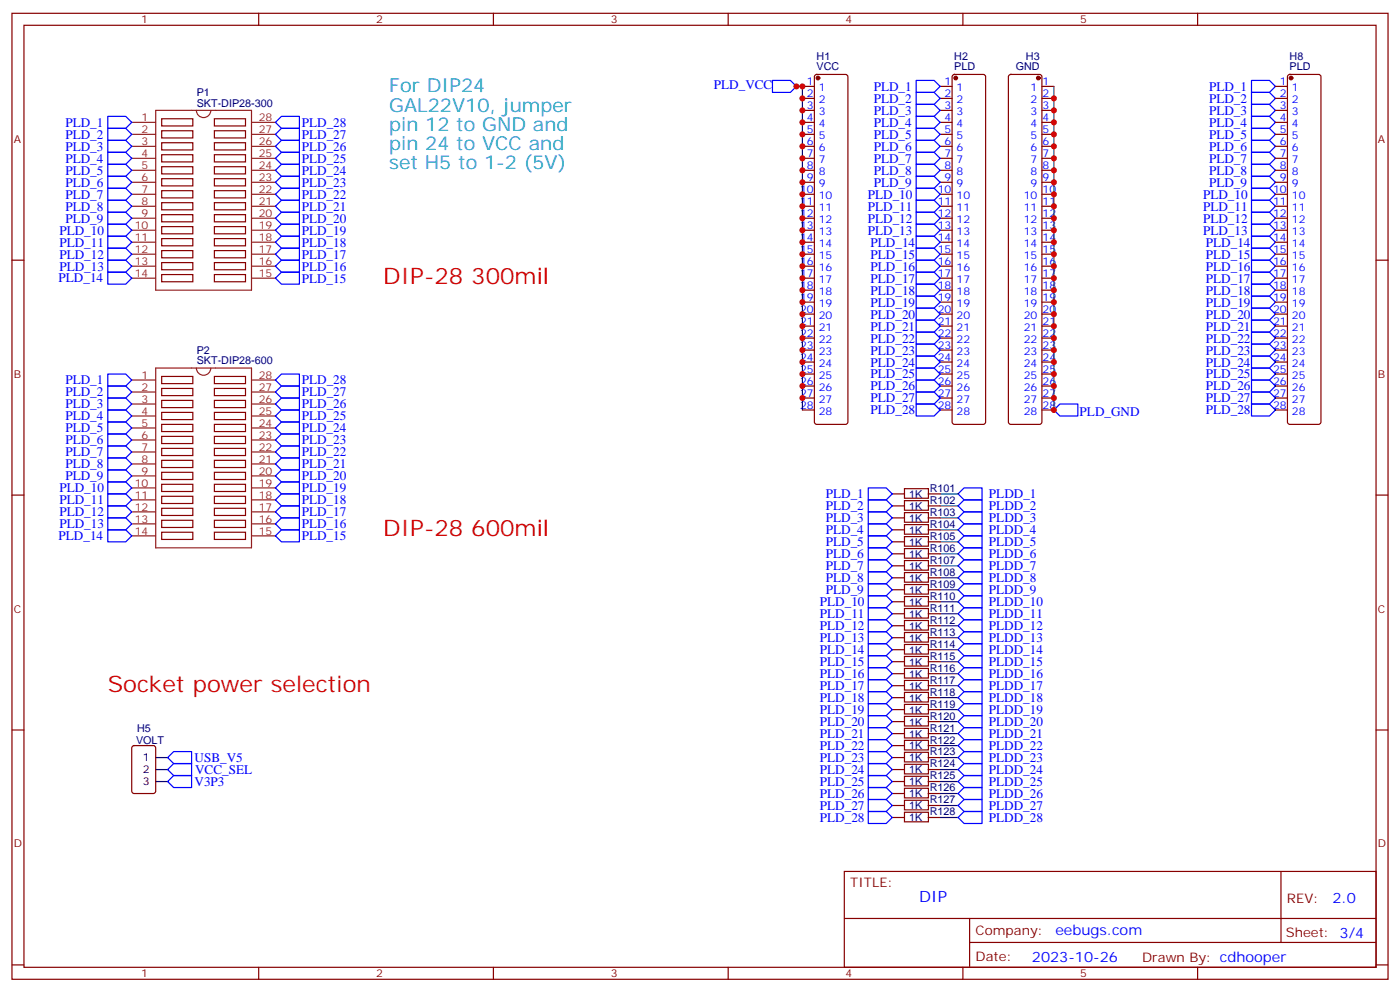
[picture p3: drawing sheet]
<svg xmlns="http://www.w3.org/2000/svg" width="412mm" height="292mm" viewBox="0 0 412 292" stroke-linecap="round" stroke-linejoin="round" font-family="sans-serif">
<g fill="none" stroke="#870000" stroke-width=".35">
<path d="M3.5 3.9h405.4v284.4h-405.4zM7.1 7.4h398.2v277.3h-398.2zM76.2 3.9v3.5M145.3 3.9v3.5M214.5 3.9v3.5M283.6 3.9v3.5M352.8 3.9v3.5M47.6 35h9.2v2.1h-9.2zM47.6 38.5h9.2v2.1h-9.2zM63.1 35h9.2v2.1h-9.2zM63.1 38.5h9.2v2.1h-9.2zM236.4 25.4h3.5"/>
<path d="M236.4 29h3.5M236.4 32.5h3.5M236.4 36h3.5M236.4 39.5h3.5M240.1 22.1l.5-.2h8.5l.5 .2 .2 .5v101.6l-.3 .5-.4 .2h-8.5l-.5-.2-.2-.5v-101.6zM276.9 25.4h3.6M276.9 29h3.6M276.9 32.5h3.6M276.9 36h3.6M276.9 39.5h3.6M280.7 22.1l.5-.2h8.4l.5 .2 .2 .5v101.6l-.2 .5-.5 .2h-8.4l-.5-.2-.2-.5v-101.6zM297.3 22.1l.4-.2h8.5l.5 .2 .2 .5v101.6l-.2 .5-.5 .2h-8.5l-.5-.2-.2-.5v-101.6z"/>
<path d="M306.9 25.4h3.5M306.9 29h3.5M306.9 32.5h3.5M306.9 36h3.5M306.9 39.5h3.5M375.7 25.4h3.5M375.7 29h3.5M375.7 32.5h3.5M375.7 36h3.5M375.7 39.5h3.5M379.5 22.1l.4-.2h8.5l.5 .2 .2 .5v101.6l-.2 .5-.5 .2h-8.5l-.5-.2-.2-.5v-101.6zM47.6 42h9.2v2.1h-9.2z"/>
<path d="M47.6 45.5h9.2v2.2h-9.2zM47.6 49.1h9.2v2.1h-9.2zM47.6 52.6h9.2v2.1h-9.2zM47.6 56.1h9.2v2.1h-9.2zM47.6 59.7h9.2v2.1h-9.2zM63.1 42h9.2v2.1h-9.2zM63.1 45.5h9.2v2.2h-9.2zM63.1 49.1h9.2v2.1h-9.2zM63.1 52.6h9.2v2.1h-9.2zM63.1 56.1h9.2v2.1h-9.2zM63.1 59.7h9.2v2.1h-9.2zM236.4 43.1h3.5"/>
<path d="M236.4 46.6h3.5M236.4 50.1h3.5M236.4 53.7h3.5M236.4 57.2h3.5M276.9 43.1h3.6M276.9 46.6h3.6M276.9 50.1h3.6M276.9 53.7h3.6M276.9 57.2h3.6M306.9 43.1h3.5M306.9 46.6h3.5M306.9 50.1h3.5"/>
<path d="M306.9 53.7h3.5M306.9 57.2h3.5M375.7 43.1h3.5M375.7 46.6h3.5M375.7 50.1h3.5M375.7 53.7h3.5M375.7 57.2h3.5M3.5 76.6h3.6M47.6 63.2h9.2v2.1h-9.2zM47.6 66.7h9.2v2.1h-9.2zM47.6 70.2h9.2v2.2h-9.2zM47.6 73.8h9.2v2.1h-9.2z"/>
<path d="M47.6 77.3h9.2v2.1h-9.2zM63.1 63.2h9.2v2.1h-9.2zM63.1 66.7h9.2v2.1h-9.2zM63.1 70.2h9.2v2.2h-9.2zM63.1 73.8h9.2v2.1h-9.2zM63.1 77.3h9.2v2.1h-9.2zM236.4 60.7h3.5M236.4 64.2h3.5M236.4 67.8h3.5M236.4 71.3h3.5M236.4 74.8h3.5M236.4 78.4h3.5"/>
<path d="M276.9 60.7h3.6M276.9 64.2h3.6M276.9 67.8h3.6M276.9 71.3h3.6M276.9 74.8h3.6M276.9 78.4h3.6M306.9 60.7h3.5M306.9 64.2h3.5M306.9 67.8h3.5M306.9 71.3h3.5M306.9 74.8h3.5M306.9 78.4h3.5"/>
<path d="M375.7 60.7h3.5M375.7 64.2h3.5M375.7 67.8h3.5M375.7 71.3h3.5M375.7 74.8h3.5M375.7 78.4h3.5M405.3 76.6h3.6M47.6 80.8h9.2v2.1h-9.2zM63.1 80.8h9.2v2.1h-9.2zM236.4 81.9h3.5M236.4 85.4h3.5M236.4 88.9h3.5"/>
<path d="M236.4 92.5h3.5M236.4 96h3.5M236.4 99.5h3.5M276.9 81.9h3.6M276.9 85.4h3.6M276.9 88.9h3.6M276.9 92.5h3.6M276.9 96h3.6M276.9 99.5h3.6M306.9 81.9h3.5M306.9 85.4h3.5M306.9 88.9h3.5"/>
<path d="M306.9 92.5h3.5M306.9 96h3.5M306.9 99.5h3.5M375.7 81.9h3.5M375.7 85.4h3.5M375.7 88.9h3.5M375.7 92.5h3.5M375.7 96h3.5M375.7 99.5h3.5M47.6 110.8h9.2v2.1h-9.2zM47.6 114.3h9.2v2.2h-9.2zM47.6 117.9h9.2v2.1h-9.2z"/>
<path d="M63.1 110.8h9.2v2.1h-9.2zM63.1 114.3h9.2v2.2h-9.2zM63.1 117.9h9.2v2.1h-9.2zM236.4 103h3.5M236.4 106.6h3.5M236.4 110.1h3.5M236.4 113.6h3.5M236.4 117.2h3.5M276.9 103h3.6M276.9 106.6h3.6M276.9 110.1h3.6M276.9 113.6h3.6"/>
<path d="M276.9 117.2h3.6M306.9 103h3.5M306.9 106.6h3.5M306.9 110.1h3.5M306.9 113.6h3.5M306.9 117.2h3.5M375.7 103h3.5M375.7 106.6h3.5M375.7 110.1h3.5M375.7 113.6h3.5M375.7 117.2h3.5M47.6 121.4h9.2v2.1h-9.2z"/>
<path d="M47.6 124.9h9.2v2.1h-9.2zM47.6 128.4h9.2v2.2h-9.2zM47.6 132h9.2v2.1h-9.2zM47.6 135.5h9.2v2.1h-9.2zM47.6 139h9.2v2.1h-9.2zM63.1 121.4h9.2v2.1h-9.2zM63.1 124.9h9.2v2.1h-9.2zM63.1 128.4h9.2v2.2h-9.2zM63.1 132h9.2v2.1h-9.2zM63.1 135.5h9.2v2.1h-9.2zM63.1 139h9.2v2.1h-9.2zM236.4 120.7h3.5"/>
<path d="M276.9 120.7h3.6M306.9 120.7h3.5M375.7 120.7h3.5M3.5 145.7h3.6M47.6 142.6h9.2v2.1h-9.2zM47.6 146.1h9.2v2.1h-9.2zM47.6 149.6h9.2v2.1h-9.2zM47.6 153.1h9.2v2.2h-9.2zM47.6 156.7h9.2v2.1h-9.2zM63.1 142.6h9.2v2.1h-9.2zM63.1 146.1h9.2v2.1h-9.2zM63.1 149.6h9.2v2.1h-9.2z"/>
<path d="M63.1 153.1h9.2v2.2h-9.2zM63.1 156.7h9.2v2.1h-9.2zM262.8 159.5h3.5M262.8 156h3.5M262.8 152.4h3.5M262.8 148.9h3.5M262.8 145.4h3.5M266.4 157.9h7.1v2.9h-7.1zM266.4 154.4h7.1v2.8h-7.1zM266.4 150.9h7.1v2.8h-7.1zM266.4 147.4h7.1v2.8h-7.1zM266.4 143.8h7.1v2.9h-7.1z"/>
<path d="M273.4 159.5h3.5M273.4 156h3.5M273.4 152.4h3.5M273.4 148.9h3.5M273.4 145.4h3.5M405.3 145.7h3.6M262.8 177.1h3.5M262.8 173.6h3.5M262.8 170.1h3.5M262.8 166.5h3.5M262.8 163h3.5M266.4 179.1h7.1v2.8h-7.1z"/>
<path d="M266.4 175.6h7.1v2.8h-7.1zM266.4 172.1h7.1v2.8h-7.1zM266.4 168.5h7.1v2.9h-7.1zM266.4 165h7.1v2.8h-7.1zM266.4 161.5h7.1v2.8h-7.1zM273.4 177.1h3.5M273.4 173.6h3.5M273.4 170.1h3.5M273.4 166.5h3.5M273.4 163h3.5M262.8 198.3h3.5M262.8 194.8h3.5"/>
<path d="M262.8 191.2h3.5M262.8 187.7h3.5M262.8 184.2h3.5M262.8 180.7h3.5M266.4 196.8h7.1v2.8h-7.1zM266.4 193.2h7.1v2.8h-7.1zM266.4 189.7h7.1v2.8h-7.1zM266.4 186.2h7.1v2.8h-7.1zM266.4 182.6h7.1v2.9h-7.1zM273.4 198.3h3.5M273.4 194.8h3.5M273.4 191.2h3.5"/>
<path d="M273.4 187.7h3.5M273.4 184.2h3.5M273.4 180.7h3.5M3.5 214.9h3.6M39 219.7l.5-.2h5.7l.6 .4 .1 13-.5 .6-5.9 .1-.6-.5-.1-12.9zM262.8 219.5h3.5M262.8 215.9h3.5M262.8 212.4h3.5M262.8 208.9h3.5M262.8 205.4h3.5M262.8 201.8h3.5M266.4 217.9h7.1v2.8h-7.1z"/>
<path d="M266.4 214.4h7.1v2.8h-7.1zM266.4 210.9h7.1v2.8h-7.1zM266.4 207.3h7.1v2.9h-7.1zM266.4 203.8h7.1v2.8h-7.1zM266.4 200.3h7.1v2.8h-7.1zM273.4 219.5h3.5M273.4 215.9h3.5M273.4 212.4h3.5M273.4 208.9h3.5M273.4 205.4h3.5M273.4 201.8h3.5M405.3 214.9h3.6"/>
<path d="M262.8 237.1h3.5M262.8 233.6h3.5M262.8 230h3.5M262.8 226.5h3.5M262.8 223h3.5M266.4 239.1h7.1v2.8h-7.1zM266.4 235.6h7.1v2.8h-7.1zM266.4 232h7.1v2.9h-7.1zM266.4 228.5h7.1v2.8h-7.1zM266.4 225h7.1v2.8h-7.1zM266.4 221.4h7.1v2.9h-7.1zM273.4 237.1h3.5"/>
<path d="M273.4 233.6h3.5M273.4 230h3.5M273.4 226.5h3.5M273.4 223h3.5M248.7 256.5h156.6v28.2h-156.6zM262.8 240.6h3.5M273.4 240.6h3.5M377.3 256.5v20.9M248.7 270.4h156.5M285.6 277.4h119.6M285.6 270.4v14.1M3.5 284h3.6"/>
<path d="M76.2 284.7v3.6M145.3 284.7v3.6M214.5 284.7v3.6M283.6 284.7v3.6M352.8 284.7v3.6M405.3 284h3.6"/>
</g>
<g fill="none" stroke="#8c2424" stroke-width=".35">
<path d="M38.8 36h7.1M38.8 39.5h7.1M45.9 32.5h28.2v52.9h-28.2zM57.9 32.5a2.12 2.12 0 0 0 2.1 2.1 2.12 2.12 0 0 0 2.1-2.1M74.1 36h7M74.1 39.5h7M38.8 43.1h7.1M38.8 46.6h7.1M38.8 50.1h7.1M38.8 53.7h7.1M38.8 57.2h7.1M74.1 43.1h7"/>
<path d="M74.1 46.6h7M74.1 50.1h7M74.1 53.7h7M74.1 57.2h7M38.8 60.7h7.1M38.8 64.2h7.1M38.8 67.8h7.1M38.8 71.3h7.1M38.8 74.8h7.1M38.8 78.4h7.1M74.1 60.7h7M74.1 64.2h7"/>
<path d="M74.1 67.8h7M74.1 71.3h7M74.1 74.8h7M74.1 78.4h7M38.8 81.9h7.1M74.1 81.9h7M38.8 111.9h7.1M38.8 115.4h7.1M38.8 118.9h7.1M45.9 108.3h28.2v53h-28.2zM57.9 108.3a2.12 2.12 0 0 0 2.1 2.2 2.12 2.12 0 0 0 2.1-2.2M74.1 111.9h7"/>
<path d="M74.1 115.4h7M74.1 118.9h7M38.8 122.4h7.1M38.8 126h7.1M38.8 129.5h7.1M38.8 133h7.1M38.8 136.6h7.1M74.1 122.4h7M74.1 126h7M74.1 129.5h7M74.1 133h7M74.1 136.6h7"/>
<path d="M38.8 140.1h7.1M38.8 143.6h7.1M38.8 147.1h7.1M38.8 150.7h7.1M38.8 154.2h7.1M38.8 157.7h7.1M74.1 140.1h7M74.1 143.6h7M74.1 147.1h7M74.1 150.7h7M74.1 154.2h7M74.1 157.7h7"/>
</g>
<g fill="none" stroke="#00f" stroke-width=".35">
<path d="M31.7 34.3h5.3l1.8 1.7-1.8 1.8h-5.3zM31.7 37.8h5.3l1.8 1.7-1.8 1.8h-5.3zM81.1 39.5l1.8-1.7h5.3v3.5h-5.3zM81.1 36l1.8-1.7h5.3v3.5h-5.3zM227.5 23.7h5.3l1.8 1.7-1.8 1.8h-5.3zM269.9 23.7h5.3l1.7 1.7-1.7 1.8h-5.3zM269.9 27.2h5.3l1.7 1.8-1.7 1.7h-5.3zM269.9 30.7h5.3l1.7 1.8-1.7 1.8h-5.3zM269.9 34.3h5.3l1.7 1.7-1.7 1.8h-5.3zM269.9 37.8h5.3l1.7 1.7-1.7 1.8h-5.3zM368.7 37.8h5.2l1.8 1.7-1.8 1.8h-5.2zM368.7 34.3h5.2l1.8 1.7-1.8 1.8h-5.2z"/>
<path d="M368.7 30.7h5.2l1.8 1.8-1.8 1.8h-5.2zM368.7 27.2h5.2l1.8 1.8-1.8 1.7h-5.2zM368.7 23.7h5.2l1.8 1.7-1.8 1.8h-5.2zM31.7 41.3h5.3l1.8 1.8-1.8 1.7h-5.3zM31.7 44.8h5.3l1.8 1.8-1.8 1.8h-5.3zM31.7 48.4h5.3l1.8 1.7-1.8 1.8h-5.3zM31.7 51.9h5.3l1.8 1.8-1.8 1.7h-5.3zM31.7 55.4h5.3l1.8 1.8-1.8 1.7h-5.3zM31.7 58.9h5.3l1.8 1.8-1.8 1.8h-5.3zM81.1 57.2l1.8-1.8h5.3v3.5h-5.3zM81.1 53.7l1.8-1.8h5.3v3.5h-5.3zM81.1 50.1l1.8-1.7h5.3v3.5h-5.3z"/>
<path d="M81.1 46.6l1.8-1.8h5.3v3.6h-5.3zM81.1 43.1l1.8-1.8h5.3v3.5h-5.3zM269.9 41.3h5.3l1.7 1.8-1.7 1.7h-5.3zM269.9 44.8h5.3l1.7 1.8-1.7 1.8h-5.3zM269.9 48.4h5.3l1.7 1.7-1.7 1.8h-5.3zM269.9 51.9h5.3l1.7 1.8-1.7 1.7h-5.3zM269.9 55.4h5.3l1.7 1.8-1.7 1.7h-5.3zM269.9 58.9h5.3l1.7 1.8-1.7 1.8h-5.3zM368.7 58.9h5.2l1.8 1.8-1.8 1.8h-5.2zM368.7 55.4h5.2l1.8 1.8-1.8 1.7h-5.2zM368.7 51.9h5.2l1.8 1.8-1.8 1.7h-5.2zM368.7 48.4h5.2l1.8 1.7-1.8 1.8h-5.2z"/>
<path d="M368.7 44.8h5.2l1.8 1.8-1.8 1.8h-5.2zM368.7 41.3h5.2l1.8 1.8-1.8 1.7h-5.2zM31.7 62.5h5.3l1.8 1.7-1.8 1.8h-5.3zM31.7 66h5.3l1.8 1.8-1.8 1.7h-5.3zM31.7 69.5h5.3l1.8 1.8-1.8 1.8h-5.3zM31.7 76.6h5.3l1.8 1.8-1.8 1.7h-5.3zM31.7 73.1h5.3l1.8 1.7-1.8 1.8h-5.3zM81.1 78.4l1.8-1.8h5.3v3.5h-5.3zM81.1 74.8l1.8-1.7h5.3v3.5h-5.3zM81.1 71.3l1.8-1.8h5.3v3.6h-5.3zM81.1 67.8l1.8-1.8h5.3v3.5h-5.3zM81.1 64.2l1.8-1.7h5.3v3.5h-5.3z"/>
<path d="M81.1 60.7l1.8-1.8h5.3v3.6h-5.3zM269.9 62.5h5.3l1.7 1.7-1.7 1.8h-5.3zM269.9 66h5.3l1.7 1.8-1.7 1.7h-5.3zM269.9 76.6h5.3l1.7 1.8-1.7 1.7h-5.3zM269.9 73.1h5.3l1.7 1.7-1.7 1.8h-5.3zM269.9 69.5h5.3l1.7 1.8-1.7 1.8h-5.3zM368.7 69.5h5.2l1.8 1.8-1.8 1.8h-5.2zM368.7 73.1h5.2l1.8 1.7-1.8 1.8h-5.2zM368.7 76.6h5.2l1.8 1.8-1.8 1.7h-5.2zM368.7 66h5.2l1.8 1.8-1.8 1.7h-5.2zM368.7 62.5h5.2l1.8 1.7-1.8 1.8h-5.2zM31.7 80.1h5.3l1.8 1.8-1.8 1.7h-5.3z"/>
<path d="M81.1 81.9l1.8-1.8h5.3v3.5h-5.3zM269.9 97.8h5.3l1.7 1.7-1.7 1.8h-5.3zM269.9 94.2h5.3l1.7 1.8-1.7 1.8h-5.3zM269.9 90.7h5.3l1.7 1.8-1.7 1.7h-5.3zM269.9 87.2h5.3l1.7 1.7-1.7 1.8h-5.3zM269.9 83.6h5.3l1.7 1.8-1.7 1.8h-5.3zM269.9 80.1h5.3l1.7 1.8-1.7 1.7h-5.3zM368.7 80.1h5.2l1.8 1.8-1.8 1.7h-5.2zM368.7 83.6h5.2l1.8 1.8-1.8 1.8h-5.2zM368.7 87.2h5.2l1.8 1.7-1.8 1.8h-5.2zM368.7 90.7h5.2l1.8 1.8-1.8 1.7h-5.2zM368.7 94.2h5.2l1.8 1.8-1.8 1.8h-5.2z"/>
<path d="M368.7 97.8h5.2l1.8 1.7-1.8 1.8h-5.2zM31.7 117.2h5.3l1.8 1.7-1.8 1.8h-5.3zM31.7 113.6h5.3l1.8 1.8-1.8 1.8h-5.3zM31.7 110.1h5.3l1.8 1.8-1.8 1.7h-5.3zM81.1 111.9l1.8-1.8h5.3v3.5h-5.3zM81.1 115.4l1.8-1.8h5.3v3.6h-5.3zM81.1 118.9l1.8-1.7h5.3v3.5h-5.3zM269.9 104.8h5.3l1.7 1.8-1.7 1.7h-5.3zM269.9 101.3h5.3l1.7 1.7-1.7 1.8h-5.3zM269.9 108.3h5.3l1.7 1.8-1.7 1.8h-5.3zM269.9 111.9h5.3l1.7 1.7-1.7 1.8h-5.3zM269.9 115.4h5.3l1.7 1.8-1.7 1.7h-5.3z"/>
<path d="M269.9 118.9h5.3l1.7 1.8-1.7 1.7h-5.3zM368.7 118.9h5.2l1.8 1.8-1.8 1.7h-5.2zM368.7 115.4h5.2l1.8 1.8-1.8 1.7h-5.2zM368.7 111.9h5.2l1.8 1.7-1.8 1.8h-5.2zM368.7 108.3h5.2l1.8 1.8-1.8 1.8h-5.2zM368.7 101.3h5.2l1.8 1.7-1.8 1.8h-5.2zM368.7 104.8h5.2l1.8 1.8-1.8 1.7h-5.2zM31.7 138.3h5.3l1.8 1.8-1.8 1.8h-5.3zM31.7 134.8h5.3l1.8 1.8-1.8 1.7h-5.3zM31.7 131.3h5.3l1.8 1.7-1.8 1.8h-5.3zM31.7 127.7h5.3l1.8 1.8-1.8 1.8h-5.3zM31.7 124.2h5.3l1.8 1.8-1.8 1.7h-5.3z"/>
<path d="M31.7 120.7h5.3l1.8 1.7-1.8 1.8h-5.3zM81.1 122.4l1.8-1.7h5.3v3.5h-5.3zM81.1 126l1.8-1.8h5.3v3.5h-5.3zM81.1 129.5l1.8-1.8h5.3v3.6h-5.3zM81.1 133l1.8-1.7h5.3v3.5h-5.3zM81.1 136.6l1.8-1.8h5.3v3.5h-5.3zM310.4 120.7l1.8-1.8h5.3v3.5h-5.3zM31.7 156h5.3l1.8 1.7-1.8 1.8h-5.3zM31.7 148.9h5.3l1.8 1.8-1.8 1.7h-5.3zM31.7 152.4h5.3l1.8 1.8-1.8 1.8h-5.3zM31.7 145.4h5.3l1.8 1.7-1.8 1.8h-5.3zM31.7 141.9h5.3l1.8 1.7-1.8 1.8h-5.3z"/>
<path d="M81.1 140.1l1.8-1.8h5.3v3.6h-5.3zM81.1 143.6l1.8-1.7h5.3v3.5h-5.3zM81.1 147.1l1.8-1.7h5.3v3.5h-5.3zM81.1 150.7l1.8-1.8h5.3v3.5h-5.3zM81.1 154.2l1.8-1.8h5.3v3.6h-5.3zM81.1 157.7l1.8-1.7h5.3v3.5h-5.3zM255.8 143.6h5.3l1.7 1.8-1.7 1.7h-5.3zM255.8 147.1h5.3l1.7 1.8-1.7 1.8h-5.3zM255.8 150.7h5.3l1.7 1.7-1.7 1.8h-5.3zM255.8 154.2h5.3l1.7 1.8-1.7 1.7h-5.3zM255.8 157.7h5.3l1.7 1.8-1.7 1.8h-5.3zM282.2 148.9l1.8-1.8h5.3v3.6h-5.3z"/>
<path d="M282.2 156l1.8-1.8h5.3v3.5h-5.3zM282.2 159.5l1.8-1.8h5.3v3.6h-5.3zM284 143.6h5.3v3.5h-5.3l-1.8-1.7zM284 150.7h5.3v3.5h-5.3l-1.8-1.8zM255.8 161.3h5.3l1.7 1.7-1.7 1.8h-5.3zM255.8 164.8h5.3l1.7 1.7-1.7 1.8h-5.3zM255.8 168.3h5.3l1.7 1.8-1.7 1.7h-5.3zM255.8 171.8h5.3l1.7 1.8-1.7 1.8h-5.3zM255.8 175.4h5.3l1.7 1.7-1.7 1.8h-5.3zM255.8 178.9h5.3l1.7 1.8-1.7 1.7h-5.3zM282.2 163l1.8-1.7h5.3v3.5h-5.3zM282.2 166.5l1.8-1.7h5.3v3.5h-5.3z"/>
<path d="M282.2 170.1l1.8-1.8h5.3v3.5h-5.3zM282.2 173.6l1.8-1.8h5.3v3.6h-5.3zM282.2 177.1l1.8-1.7h5.3v3.5h-5.3zM255.8 182.4h5.3l1.7 1.8-1.7 1.7h-5.3zM255.8 185.9h5.3l1.7 1.8-1.7 1.8h-5.3zM255.8 189.5h5.3l1.7 1.7-1.7 1.8h-5.3zM255.8 193h5.3l1.7 1.8-1.7 1.7h-5.3zM255.8 196.5h5.3l1.7 1.8-1.7 1.8h-5.3zM282.2 180.7l1.8-1.8h5.3v3.5h-5.3zM282.2 184.2l1.8-1.8h5.3v3.5h-5.3zM282.2 187.7l1.8-1.8h5.3v3.6h-5.3zM282.2 191.2l1.8-1.7h5.3v3.5h-5.3z"/>
<path d="M282.2 194.8l1.8-1.8h5.3v3.5h-5.3zM282.2 198.3l1.8-1.8h5.3v3.6h-5.3zM255.8 200.1h5.3l1.7 1.7-1.7 1.8h-5.3zM255.8 203.6h5.3l1.7 1.8-1.7 1.7h-5.3zM255.8 207.1h5.3l1.7 1.8-1.7 1.7h-5.3zM255.8 210.6h5.3l1.7 1.8-1.7 1.8h-5.3zM255.8 214.2h5.3l1.7 1.7-1.7 1.8h-5.3zM255.8 217.7h5.3l1.7 1.8-1.7 1.7h-5.3zM282.2 201.8l1.8-1.7h5.3v3.5h-5.3zM282.2 205.4l1.8-1.8h5.3v3.5h-5.3zM282.2 208.9l1.8-1.8h5.3v3.5h-5.3zM282.2 212.4l1.8-1.8h5.3v3.6h-5.3z"/>
<path d="M282.2 215.9l1.8-1.7h5.3v3.5h-5.3zM282.2 219.5l1.8-1.8h5.3v3.5h-5.3zM49.4 226.5l1.8-1.7h5.2v3.5h-5.2zM49.4 223l1.8-1.8h5.2v3.6h-5.2zM51.2 228.3h5.2v3.5h-5.2l-1.8-1.8zM255.8 221.2h5.3l1.7 1.8-1.7 1.8h-5.3zM255.8 224.8h5.3l1.7 1.7-1.7 1.8h-5.3zM255.8 228.3h5.3l1.7 1.7-1.7 1.8h-5.3zM255.8 231.8h5.3l1.7 1.8-1.7 1.7h-5.3zM255.8 235.3h5.3l1.7 1.8-1.7 1.8h-5.3zM255.8 238.9h5.3l1.7 1.7-1.7 1.8h-5.3zM282.2 223l1.8-1.8h5.3v3.6h-5.3z"/>
<path d="M282.2 226.5l1.8-1.7h5.3v3.5h-5.3zM282.2 230l1.8-1.7h5.3v3.5h-5.3zM282.2 233.6l1.8-1.8h5.3v3.5h-5.3zM282.2 237.1l1.8-1.8h5.3v3.6h-5.3zM282.2 240.6l1.8-1.7h5.3v3.5h-5.3z"/>
</g>
<g fill="#870000" stroke="#870000" stroke-width=".35">
<circle cx="240.9" cy="23" r=".53"/>
<circle cx="281.5" cy="23" r=".53"/>
<circle cx="305.9" cy="23" r=".53"/>
<circle cx="380.3" cy="23" r=".53"/>
</g>
<g fill="none" stroke="#008700" stroke-width=".35">
<path d="M236.4 25.4h-1.8h1.8v95.3M310.4 25.4v95.3M276.9 159.5h5.3M276.9 156h5.3M276.9 152.4h5.3M276.9 148.9h5.3M276.9 145.4h5.3M276.9 177.1h5.3M276.9 173.6h5.3M276.9 170.1h5.3M276.9 166.5h5.3M276.9 163h5.3"/>
<path d="M276.9 198.3h5.3M276.9 194.8h5.3M276.9 191.2h5.3M276.9 187.7h5.3M276.9 184.2h5.3M276.9 180.7h5.3M276.9 219.5h5.3M276.9 215.9h5.3M276.9 212.4h5.3M276.9 208.9h5.3M276.9 205.4h5.3M276.9 201.8h5.3"/>
<path d="M276.9 237.1h5.3M276.9 233.6h5.3M276.9 230h5.3M276.9 226.5h5.3M276.9 223h5.3M276.9 240.6h5.3"/>
</g>
<path d="M45.9 230h3.5M45.9 223h3.5M45.9 226.5h3.5" fill="none" stroke="#000" stroke-width=".35"/>
<g fill="#c00">
<circle cx="310.4" cy="120.7" r=".88"/>
<circle cx="310.4" cy="29" r=".88"/>
<circle cx="310.4" cy="32.5" r=".88"/>
<circle cx="310.4" cy="36" r=".88"/>
<circle cx="310.4" cy="39.5" r=".88"/>
<circle cx="310.4" cy="43.1" r=".88"/>
<circle cx="310.4" cy="46.6" r=".88"/>
<circle cx="310.4" cy="50.1" r=".88"/>
<circle cx="310.4" cy="53.7" r=".88"/>
<circle cx="310.4" cy="57.2" r=".88"/>
<circle cx="310.4" cy="60.7" r=".88"/>
<circle cx="310.4" cy="64.2" r=".88"/>
<circle cx="310.4" cy="67.8" r=".88"/>
<circle cx="310.4" cy="71.3" r=".88"/>
<circle cx="310.4" cy="74.8" r=".88"/>
<circle cx="310.4" cy="78.4" r=".88"/>
<circle cx="310.4" cy="81.9" r=".88"/>
<circle cx="310.4" cy="85.4" r=".88"/>
<circle cx="310.4" cy="88.9" r=".88"/>
<circle cx="310.4" cy="92.5" r=".88"/>
<circle cx="310.4" cy="96" r=".88"/>
<circle cx="310.4" cy="99.5" r=".88"/>
<circle cx="310.4" cy="103" r=".88"/>
<circle cx="310.4" cy="106.6" r=".88"/>
<circle cx="310.4" cy="110.1" r=".88"/>
<circle cx="310.4" cy="113.6" r=".88"/>
<circle cx="310.4" cy="117.2" r=".88"/>
<circle cx="236.4" cy="25.4" r=".88"/>
<circle cx="236.4" cy="29" r=".88"/>
<circle cx="236.4" cy="32.5" r=".88"/>
<circle cx="236.4" cy="36" r=".88"/>
<circle cx="236.4" cy="39.5" r=".88"/>
<circle cx="236.4" cy="43.1" r=".88"/>
<circle cx="236.4" cy="46.6" r=".88"/>
<circle cx="236.4" cy="50.1" r=".88"/>
<circle cx="236.4" cy="53.7" r=".88"/>
<circle cx="236.4" cy="57.2" r=".88"/>
<circle cx="236.4" cy="60.7" r=".88"/>
<circle cx="236.4" cy="64.2" r=".88"/>
<circle cx="236.4" cy="67.8" r=".88"/>
<circle cx="236.4" cy="71.3" r=".88"/>
<circle cx="236.4" cy="74.8" r=".88"/>
<circle cx="236.4" cy="78.4" r=".88"/>
<circle cx="236.4" cy="81.9" r=".88"/>
<circle cx="236.4" cy="85.4" r=".88"/>
<circle cx="236.4" cy="88.9" r=".88"/>
<circle cx="236.4" cy="92.5" r=".88"/>
<circle cx="236.4" cy="96" r=".88"/>
<circle cx="236.4" cy="99.5" r=".88"/>
<circle cx="236.4" cy="103" r=".88"/>
<circle cx="236.4" cy="106.6" r=".88"/>
<circle cx="236.4" cy="110.1" r=".88"/>
<circle cx="236.4" cy="113.6" r=".88"/>
<circle cx="236.4" cy="117.2" r=".88"/>
<circle cx="234.6" cy="25.4" r=".88"/>
</g>
<g font-size="6.7" fill="#f00">
<text x="112.9" y="83.6">DIP-28 300mil</text>
<text x="112.9" y="157.7">DIP-28 600mil</text>
<text x="31.7" y="203.6">Socket power selection</text>
</g>
<g font-size="5.6" fill="#09c">
<text x="114.7" y="27.2">For DIP24</text>
<text x="114.7" y="32.8">GAL22V10, jumper</text>
<text x="114.7" y="38.5">pin 12 to GND and</text>
<text x="114.7" y="44.1">pin 24 to VCC and</text>
<text x="114.7" y="49.8">set H5 to 1-2 (5V)</text>
</g>
<text font-size="4.6" fill="#00f" x="270.8" y="265.5">DIP</text>
<g font-size="4.2" fill="#00f">
<text x="392.5" y="265.8">2.0</text>
<text x="310.9" y="275.3">eebugs.com</text>
<text x="304" y="283.1">2023-10-26</text>
</g>
<g font-size="3.9" fill="#00f">
<text x="210.3" y="26.2">PLD_VCC</text>
<text x="257.4" y="26.7">PLD_1</text>
<text x="356.2" y="26.7">PLD_1</text>
<text x="257.4" y="30.3">PLD_2</text>
<text x="257.4" y="33.8">PLD_3</text>
<text x="356.2" y="33.8">PLD_3</text>
<text x="356.2" y="30.3">PLD_2</text>
<text x="19.3" y="37.3">PLD_1</text>
<text x="19.3" y="40.9">PLD_2</text>
<text x="88.9" y="40.8">PLD_27</text>
<text x="88.9" y="37.3">PLD_28</text>
<text x="257.4" y="37.3">PLD_4</text>
<text x="257.4" y="40.9">PLD_5</text>
<text x="356.2" y="40.9">PLD_5</text>
<text x="356.2" y="37.3">PLD_4</text>
<text x="19.3" y="44.4">PLD_3</text>
<text x="19.3" y="47.9">PLD_4</text>
<text x="88.9" y="47.9">PLD_25</text>
<text x="88.9" y="44.3">PLD_26</text>
<text x="257.4" y="44.4">PLD_6</text>
<text x="257.4" y="47.9">PLD_7</text>
<text x="356.2" y="47.9">PLD_7</text>
<text x="356.2" y="44.4">PLD_6</text>
<text x="19.3" y="51.4">PLD_5</text>
<text x="88.9" y="51.4">PLD_24</text>
<text x="257.4" y="51.4">PLD_8</text>
<text x="356.2" y="51.4">PLD_8</text>
<text x="19.3" y="55">PLD_6</text>
<text x="19.3" y="58.5">PLD_7</text>
<text x="88.9" y="58.5">PLD_22</text>
<text x="88.9" y="55">PLD_23</text>
<text x="255.6" y="58.5">PLD_10</text>
<text x="257.4" y="55">PLD_9</text>
<text x="354.4" y="58.5">PLD_10</text>
<text x="356.2" y="55">PLD_9</text>
<text x="19.3" y="62">PLD_8</text>
<text x="19.3" y="65.5">PLD_9</text>
<text x="88.9" y="65.5">PLD_20</text>
<text x="88.9" y="62">PLD_21</text>
<text x="255.6" y="62">PLD_11</text>
<text x="255.6" y="65.5">PLD_12</text>
<text x="354.4" y="65.5">PLD_12</text>
<text x="354.4" y="62">PLD_11</text>
<text x="17.5" y="69.1">PLD_10</text>
<text x="88.9" y="69.1">PLD_19</text>
<text x="255.6" y="69.1">PLD_13</text>
<text x="354.4" y="69.1">PLD_13</text>
<text x="17.5" y="72.6">PLD_11</text>
<text x="17.5" y="76.1">PLD_12</text>
<text x="88.9" y="76.1">PLD_17</text>
<text x="88.9" y="72.6">PLD_18</text>
<text x="256.4" y="72.6">PLD_14</text>
<text x="256.4" y="76.1">PLD_15</text>
<text x="355.2" y="72.6">PLD_14</text>
<text x="355.2" y="76.1">PLD_15</text>
<text x="17.3" y="83.1">PLD_14</text>
<text x="17.5" y="79.7">PLD_13</text>
<text x="88.9" y="83.2">PLD_15</text>
<text x="88.9" y="79.7">PLD_16</text>
<text x="256.4" y="83.2">PLD_17</text>
<text x="256.4" y="79.7">PLD_16</text>
<text x="355.2" y="79.7">PLD_16</text>
<text x="355.2" y="83.2">PLD_17</text>
<text x="256.4" y="86.7">PLD_18</text>
<text x="355.2" y="86.7">PLD_18</text>
<text x="256.4" y="93.8">PLD_20</text>
<text x="256.4" y="90.2">PLD_19</text>
<text x="355.2" y="90.2">PLD_19</text>
<text x="355.2" y="93.8">PLD_20</text>
<text x="256.4" y="100.8">PLD_22</text>
<text x="256.4" y="97.3">PLD_21</text>
<text x="355.2" y="97.3">PLD_21</text>
<text x="355.2" y="100.8">PLD_22</text>
<text x="256.4" y="107.9">PLD_24</text>
<text x="256.4" y="104.4">PLD_23</text>
<text x="355.2" y="104.4">PLD_23</text>
<text x="355.2" y="107.9">PLD_24</text>
<text x="19.3" y="113.2">PLD_1</text>
<text x="88.9" y="113.1">PLD_28</text>
<text x="256.4" y="111.4">PLD_25</text>
<text x="355.2" y="111.4">PLD_25</text>
<text x="19.3" y="116.7">PLD_2</text>
<text x="88.9" y="116.7">PLD_27</text>
<text x="256.4" y="114.9">PLD_26</text>
<text x="256.4" y="118.5">PLD_27</text>
<text x="355.2" y="118.5">PLD_27</text>
<text x="355.2" y="114.9">PLD_26</text>
<text x="19.3" y="123.8">PLD_4</text>
<text x="19.3" y="120.2">PLD_3</text>
<text x="88.9" y="120.2">PLD_26</text>
<text x="88.9" y="123.7">PLD_25</text>
<text x="256.4" y="122">PLD_28</text>
<text x="318" y="122.4">PLD_GND</text>
<text x="355.2" y="122">PLD_28</text>
<text x="19.3" y="130.8">PLD_6</text>
<text x="19.3" y="127.3">PLD_5</text>
<text x="88.9" y="127.3">PLD_24</text>
<text x="88.9" y="130.8">PLD_23</text>
<text x="19.3" y="137.9">PLD_8</text>
<text x="19.3" y="134.3">PLD_7</text>
<text x="88.9" y="134.3">PLD_22</text>
<text x="88.9" y="137.9">PLD_21</text>
<text x="19.3" y="141.4">PLD_9</text>
<text x="88.9" y="141.4">PLD_20</text>
<text x="17.5" y="148.5">PLD_11</text>
<text x="17.5" y="144.9">PLD_10</text>
<text x="88.9" y="144.9">PLD_19</text>
<text x="88.9" y="148.5">PLD_18</text>
<text x="243.3" y="146.6">PLD_1</text>
<text x="291.3" y="146.6">PLDD_1</text>
<text x="17.5" y="152">PLD_12</text>
<text x="17.5" y="155.5">PLD_13</text>
<text x="88.9" y="152">PLD_17</text>
<text x="88.9" y="155.5">PLD_16</text>
<text x="243.3" y="150.2">PLD_2</text>
<text x="243.3" y="153.7">PLD_3</text>
<text x="291.3" y="150.2">PLDD_2</text>
<text x="291.3" y="153.7">PLDD_3</text>
<text x="17.3" y="159">PLD_14</text>
<text x="88.9" y="159">PLD_15</text>
<text x="243.3" y="157.2">PLD_4</text>
<text x="243.3" y="160.8">PLD_5</text>
<text x="291.3" y="157.3">PLDD_4</text>
<text x="291.3" y="160.8">PLDD_5</text>
<text x="243.3" y="164.3">PLD_6</text>
<text x="243.3" y="167.8">PLD_7</text>
<text x="291.3" y="164.3">PLDD_6</text>
<text x="291.3" y="167.9">PLDD_7</text>
<text x="243.3" y="171.3">PLD_8</text>
<text x="291.3" y="171.4">PLDD_8</text>
<text x="241.5" y="178.4">PLD_10</text>
<text x="243.3" y="174.9">PLD_9</text>
<text x="291.3" y="174.9">PLDD_9</text>
<text x="291.3" y="178.4">PLDD_10</text>
<text x="241.5" y="181.9">PLD_11</text>
<text x="241.5" y="185.5">PLD_12</text>
<text x="291.3" y="182">PLDD_11</text>
<text x="291.3" y="185.5">PLDD_12</text>
<text x="241.5" y="189">PLD_13</text>
<text x="291.3" y="189">PLDD_13</text>
<text x="241.5" y="192.5">PLD_14</text>
<text x="241.5" y="196">PLD_15</text>
<text x="291.3" y="192.5">PLDD_14</text>
<text x="291.3" y="196.1">PLDD_15</text>
<text x="241.5" y="199.6">PLD_16</text>
<text x="241.5" y="203.1">PLD_17</text>
<text x="291.3" y="199.6">PLDD_16</text>
<text x="291.3" y="203.1">PLDD_17</text>
<text x="241.5" y="206.6">PLD_18</text>
<text x="291.3" y="206.7">PLDD_18</text>
<text x="241.5" y="210.1">PLD_19</text>
<text x="241.5" y="213.7">PLD_20</text>
<text x="291.3" y="210.2">PLDD_19</text>
<text x="291.3" y="213.7">PLDD_20</text>
<text x="241.5" y="217.2">PLD_21</text>
<text x="241.5" y="220.7">PLD_22</text>
<text x="291.3" y="217.2">PLDD_21</text>
<text x="291.3" y="220.8">PLDD_22</text>
<text x="57.3" y="224.3">USB_V5</text>
<text x="57.5" y="227.8">VCC_SEL</text>
<text x="241.5" y="224.3">PLD_23</text>
<text x="241.5" y="227.8">PLD_24</text>
<text x="291.3" y="224.3">PLDD_23</text>
<text x="291.3" y="227.8">PLDD_24</text>
<text x="57.3" y="231.4">V3P3</text>
<text x="241.5" y="231.3">PLD_25</text>
<text x="291.3" y="231.4">PLDD_25</text>
<text x="241.5" y="234.8">PLD_26</text>
<text x="241.5" y="238.4">PLD_27</text>
<text x="291.3" y="234.9">PLDD_26</text>
<text x="291.3" y="238.4">PLDD_27</text>
<text x="241.5" y="241.9">PLD_28</text>
<text x="291.3" y="241.9">PLDD_28</text>
</g>
<g font-size="3.9" fill="#800">
<text x="250.5" y="261.1">TITLE:</text>
<text x="379.1" y="265.8">REV:</text>
<text x="287.4" y="275.3">Company:</text>
<text x="378.7" y="275.9">Sheet: 3/4</text>
<text x="287.4" y="283">Date:</text>
<text x="336.4" y="283.1">Drawn By: cdhooper</text>
</g>
<g font-size="3.2" fill="#800">
<text x="41.6" y="6.9">1</text>
<text x="110.8" y="6.9">2</text>
<text x="179.9" y="6.9">3</text>
<text x="249.1" y="6.9">4</text>
<text x="318.2" y="6.9">5</text>
<text x="4.1" y="42">A</text>
<text x="405.9" y="42">A</text>
<text x="4.1" y="111.2">B</text>
<text x="405.9" y="111.2">B</text>
<text x="4.1" y="180.3">C</text>
<text x="405.9" y="180.3">C</text>
<text x="4.1" y="249.4">D</text>
<text x="405.9" y="249.4">D</text>
<text x="41.6" y="287.7">1</text>
<text x="110.8" y="287.7">2</text>
<text x="179.9" y="287.7">3</text>
<text x="249.1" y="287.7">4</text>
<text x="318.2" y="287.7">5</text>
</g>
<g font-size="3.2" fill="#000080">
<text x="240.5" y="17.6">H1</text>
<text x="281.1" y="17.6">H2</text>
<text x="302.2" y="17.6">H3</text>
<text x="379.9" y="17.6">H8</text>
<text x="240.5" y="20.6">VCC</text>
<text x="281.1" y="20.6">PLD</text>
<text x="299.2" y="20.6">GND</text>
<text x="379.9" y="20.6">PLD</text>
<text x="58" y="28.3">P1</text>
<text x="58" y="31.4">SKT-DIP28-300</text>
<text x="58" y="107.2">SKT-DIP28-600</text>
<text x="58" y="104.2">P2</text>
<text x="267.9" y="146.5">1K</text>
<text x="273.9" y="148.3">R102</text>
<text x="273.9" y="144.8">R101</text>
<text x="267.9" y="153.6">1K</text>
<text x="267.9" y="150.1">1K</text>
<text x="273.9" y="155.3">R104</text>
<text x="273.9" y="151.8">R103</text>
<text x="267.9" y="160.6">1K</text>
<text x="267.9" y="157.1">1K</text>
<text x="273.9" y="158.9">R105</text>
<text x="267.9" y="167.7">1K</text>
<text x="267.9" y="164.2">1K</text>
<text x="273.9" y="165.9">R107</text>
<text x="273.9" y="162.4">R106</text>
<text x="267.9" y="171.2">1K</text>
<text x="273.9" y="173">R109</text>
<text x="273.9" y="169.5">R108</text>
<text x="267.9" y="178.3">1K</text>
<text x="267.9" y="174.8">1K</text>
<text x="273.9" y="176.5">R110</text>
<text x="267.9" y="185.3">1K</text>
<text x="267.9" y="181.8">1K</text>
<text x="273.9" y="183.6">R112</text>
<text x="273.9" y="180">R111</text>
<text x="267.9" y="188.9">1K</text>
<text x="273.9" y="190.6">R114</text>
<text x="273.9" y="187.1">R113</text>
<text x="267.9" y="195.9">1K</text>
<text x="267.9" y="192.4">1K</text>
<text x="273.9" y="197.7">R116</text>
<text x="273.9" y="194.2">R115</text>
<text x="267.9" y="203">1K</text>
<text x="267.9" y="199.4">1K</text>
<text x="273.9" y="201.2">R117</text>
<text x="267.9" y="206.5">1K</text>
<text x="273.9" y="208.3">R119</text>
<text x="273.9" y="204.7">R118</text>
<text x="40.4" y="215.3">H5</text>
<text x="267.9" y="213.6">1K</text>
<text x="267.9" y="210">1K</text>
<text x="273.9" y="215.3">R121</text>
<text x="273.9" y="211.8">R120</text>
<text x="40.1" y="218.8">VOLT</text>
<text x="267.9" y="220.6">1K</text>
<text x="267.9" y="217.1">1K</text>
<text x="273.9" y="218.8">R122</text>
<text x="267.9" y="227.7">1K</text>
<text x="267.9" y="224.1">1K</text>
<text x="273.9" y="225.9">R124</text>
<text x="273.9" y="222.4">R123</text>
<text x="267.9" y="231.2">1K</text>
<text x="273.9" y="233">R126</text>
<text x="273.9" y="229.4">R125</text>
<text x="267.9" y="238.3">1K</text>
<text x="267.9" y="234.7">1K</text>
<text x="273.9" y="236.5">R127</text>
<text x="267.9" y="241.8">1K</text>
<text x="273.9" y="240">R128</text>
</g>
<g font-size="3.2" fill="#00f">
<text x="237.7" y="25.1">1</text>
<text x="237.7" y="28.6">2</text>
<text x="241.2" y="26.8">1</text>
<text x="278.3" y="25.1">1</text>
<text x="278.3" y="28.6">2</text>
<text x="281.8" y="26.8">1</text>
<text x="303.6" y="26.8">1</text>
<text x="307.1" y="25.1">1</text>
<text x="307.1" y="28.6">2</text>
<text x="377" y="25.1">1</text>
<text x="377" y="28.6">2</text>
<text x="380.5" y="26.8">1</text>
<text x="237.7" y="32.1">3</text>
<text x="237.7" y="35.7">4</text>
<text x="241.2" y="30.4">2</text>
<text x="241.2" y="33.9">3</text>
<text x="278.3" y="32.1">3</text>
<text x="278.3" y="35.7">4</text>
<text x="281.8" y="30.4">2</text>
<text x="281.8" y="33.9">3</text>
<text x="303.6" y="30.4">2</text>
<text x="303.6" y="33.9">3</text>
<text x="307.1" y="32.1">3</text>
<text x="307.1" y="35.7">4</text>
<text x="377" y="32.1">3</text>
<text x="377" y="35.7">4</text>
<text x="380.5" y="30.4">2</text>
<text x="380.5" y="33.9">3</text>
<text x="237.7" y="39.2">5</text>
<text x="241.2" y="37.4">4</text>
<text x="241.2" y="41">5</text>
<text x="278.3" y="39.2">5</text>
<text x="281.8" y="37.4">4</text>
<text x="281.8" y="41">5</text>
<text x="303.6" y="37.4">4</text>
<text x="303.6" y="41">5</text>
<text x="307.1" y="39.2">5</text>
<text x="377" y="39.2">5</text>
<text x="380.5" y="37.4">4</text>
<text x="380.5" y="41">5</text>
<text x="237.7" y="42.7">6</text>
<text x="237.7" y="46.2">7</text>
<text x="241.2" y="44.5">6</text>
<text x="278.3" y="42.7">6</text>
<text x="278.3" y="46.2">7</text>
<text x="281.8" y="44.5">6</text>
<text x="303.6" y="44.5">6</text>
<text x="307.1" y="42.7">6</text>
<text x="307.1" y="46.2">7</text>
<text x="377" y="42.7">6</text>
<text x="377" y="46.2">7</text>
<text x="380.5" y="44.5">6</text>
<text x="237.7" y="49.8">8</text>
<text x="237.7" y="53.3">9</text>
<text x="241.2" y="48">7</text>
<text x="241.2" y="51.5">8</text>
<text x="278.3" y="49.8">8</text>
<text x="278.3" y="53.3">9</text>
<text x="281.8" y="48">7</text>
<text x="281.8" y="51.5">8</text>
<text x="303.6" y="48">7</text>
<text x="303.6" y="51.5">8</text>
<text x="307.1" y="49.8">8</text>
<text x="307.1" y="53.3">9</text>
<text x="377" y="49.8">8</text>
<text x="377" y="53.3">9</text>
<text x="380.5" y="48">7</text>
<text x="380.5" y="51.5">8</text>
<text x="235.7" y="56.8">10</text>
<text x="241.2" y="55.1">9</text>
<text x="241.2" y="58.6">10</text>
<text x="276.2" y="56.8">10</text>
<text x="281.8" y="55.1">9</text>
<text x="281.8" y="58.6">10</text>
<text x="301.6" y="58.6">10</text>
<text x="303.6" y="55.1">9</text>
<text x="307.1" y="56.8">10</text>
<text x="375" y="56.8">10</text>
<text x="380.5" y="55.1">9</text>
<text x="380.5" y="58.6">10</text>
<text x="235.7" y="60.4">11</text>
<text x="235.7" y="63.9">12</text>
<text x="241.2" y="62.1">11</text>
<text x="241.2" y="65.7">12</text>
<text x="276.2" y="60.4">11</text>
<text x="276.2" y="63.9">12</text>
<text x="281.8" y="62.1">11</text>
<text x="281.8" y="65.7">12</text>
<text x="301.6" y="62.1">11</text>
<text x="301.6" y="65.7">12</text>
<text x="307.1" y="60.4">11</text>
<text x="307.1" y="63.9">12</text>
<text x="375" y="60.4">11</text>
<text x="375" y="63.9">12</text>
<text x="380.5" y="62.1">11</text>
<text x="380.5" y="65.7">12</text>
<text x="235.7" y="67.4">13</text>
<text x="235.7" y="70.9">14</text>
<text x="241.2" y="69.2">13</text>
<text x="276.2" y="67.4">13</text>
<text x="276.2" y="70.9">14</text>
<text x="281.8" y="69.2">13</text>
<text x="301.6" y="69.2">13</text>
<text x="307.1" y="67.4">13</text>
<text x="307.1" y="70.9">14</text>
<text x="375" y="67.4">13</text>
<text x="375" y="70.9">14</text>
<text x="380.5" y="69.2">13</text>
<text x="235.7" y="74.5">15</text>
<text x="235.7" y="78">16</text>
<text x="241.2" y="72.7">14</text>
<text x="241.2" y="76.2">15</text>
<text x="276.2" y="74.5">15</text>
<text x="276.2" y="78">16</text>
<text x="281.8" y="72.7">14</text>
<text x="281.8" y="76.2">15</text>
<text x="301.6" y="72.7">14</text>
<text x="301.6" y="76.2">15</text>
<text x="307.1" y="74.5">15</text>
<text x="307.1" y="78">16</text>
<text x="375" y="74.5">15</text>
<text x="375" y="78">16</text>
<text x="380.5" y="72.7">14</text>
<text x="380.5" y="76.2">15</text>
<text x="235.7" y="81.5">17</text>
<text x="241.2" y="79.8">16</text>
<text x="241.2" y="83.3">17</text>
<text x="276.2" y="81.5">17</text>
<text x="281.8" y="79.8">16</text>
<text x="281.8" y="83.3">17</text>
<text x="301.6" y="79.8">16</text>
<text x="301.6" y="83.3">17</text>
<text x="307.1" y="81.5">17</text>
<text x="375" y="81.5">17</text>
<text x="380.5" y="79.8">16</text>
<text x="380.5" y="83.3">17</text>
<text x="235.7" y="85.1">18</text>
<text x="235.7" y="88.6">19</text>
<text x="241.2" y="86.8">18</text>
<text x="276.2" y="85.1">18</text>
<text x="276.2" y="88.6">19</text>
<text x="281.8" y="86.8">18</text>
<text x="301.6" y="86.8">18</text>
<text x="307.1" y="85.1">18</text>
<text x="307.1" y="88.6">19</text>
<text x="375" y="85.1">18</text>
<text x="375" y="88.6">19</text>
<text x="380.5" y="86.8">18</text>
<text x="235.7" y="92.1">20</text>
<text x="235.7" y="95.6">21</text>
<text x="241.2" y="90.3">19</text>
<text x="241.2" y="93.9">20</text>
<text x="276.2" y="92.1">20</text>
<text x="276.2" y="95.6">21</text>
<text x="281.8" y="90.3">19</text>
<text x="281.8" y="93.9">20</text>
<text x="301.6" y="90.3">19</text>
<text x="301.6" y="93.9">20</text>
<text x="307.1" y="92.1">20</text>
<text x="307.1" y="95.6">21</text>
<text x="375" y="92.1">20</text>
<text x="375" y="95.6">21</text>
<text x="380.5" y="90.3">19</text>
<text x="380.5" y="93.9">20</text>
<text x="235.7" y="99.2">22</text>
<text x="241.2" y="97.4">21</text>
<text x="241.2" y="100.9">22</text>
<text x="276.2" y="99.2">22</text>
<text x="281.8" y="97.4">21</text>
<text x="281.8" y="100.9">22</text>
<text x="301.6" y="97.4">21</text>
<text x="301.6" y="100.9">22</text>
<text x="307.1" y="99.2">22</text>
<text x="375" y="99.2">22</text>
<text x="380.5" y="97.4">21</text>
<text x="380.5" y="100.9">22</text>
<text x="235.7" y="102.7">23</text>
<text x="235.7" y="106.2">24</text>
<text x="241.2" y="104.5">23</text>
<text x="241.2" y="108">24</text>
<text x="276.2" y="102.7">23</text>
<text x="276.2" y="106.2">24</text>
<text x="281.8" y="104.5">23</text>
<text x="281.8" y="108">24</text>
<text x="301.6" y="104.5">23</text>
<text x="301.6" y="108">24</text>
<text x="307.1" y="102.7">23</text>
<text x="307.1" y="106.2">24</text>
<text x="375" y="102.7">23</text>
<text x="375" y="106.2">24</text>
<text x="380.5" y="104.5">23</text>
<text x="380.5" y="108">24</text>
<text x="235.7" y="109.7">25</text>
<text x="235.7" y="113.3">26</text>
<text x="241.2" y="111.5">25</text>
<text x="276.2" y="109.7">25</text>
<text x="276.2" y="113.3">26</text>
<text x="281.8" y="111.5">25</text>
<text x="301.6" y="111.5">25</text>
<text x="307.1" y="109.7">25</text>
<text x="307.1" y="113.3">26</text>
<text x="375" y="109.7">25</text>
<text x="375" y="113.3">26</text>
<text x="380.5" y="111.5">25</text>
<text x="235.7" y="116.8">27</text>
<text x="241.2" y="115">26</text>
<text x="241.2" y="118.6">27</text>
<text x="276.2" y="116.8">27</text>
<text x="281.8" y="115">26</text>
<text x="281.8" y="118.6">27</text>
<text x="301.6" y="115">26</text>
<text x="301.6" y="118.6">27</text>
<text x="307.1" y="116.8">27</text>
<text x="375" y="116.8">27</text>
<text x="380.5" y="115">26</text>
<text x="380.5" y="118.6">27</text>
<text x="235.7" y="120.3">28</text>
<text x="241.2" y="122.1">28</text>
<text x="276.2" y="120.3">28</text>
<text x="281.8" y="122.1">28</text>
<text x="301.6" y="122.1">28</text>
<text x="307.1" y="120.3">28</text>
<text x="375" y="120.3">28</text>
<text x="380.5" y="122.1">28</text>
</g>
<g font-size="3.2" fill="#8d2323">
<text x="41.7" y="35.7">1</text>
<text x="76.2" y="35.7">28</text>
<text x="41.7" y="39.2">2</text>
<text x="76.2" y="39.2">27</text>
<text x="41.7" y="42.7">3</text>
<text x="41.7" y="46.2">4</text>
<text x="76.2" y="46.2">25</text>
<text x="76.2" y="42.7">26</text>
<text x="41.7" y="49.8">5</text>
<text x="41.7" y="53.3">6</text>
<text x="76.2" y="53.3">23</text>
<text x="76.2" y="49.8">24</text>
<text x="41.7" y="56.8">7</text>
<text x="76.2" y="56.8">22</text>
<text x="41.7" y="60.4">8</text>
<text x="41.7" y="63.9">9</text>
<text x="76.2" y="63.9">20</text>
<text x="76.2" y="60.4">21</text>
<text x="39.7" y="67.4">10</text>
<text x="39.7" y="70.9">11</text>
<text x="76.2" y="70.9">18</text>
<text x="76.2" y="67.4">19</text>
<text x="39.7" y="74.5">12</text>
<text x="39.7" y="78">13</text>
<text x="76.2" y="78">16</text>
<text x="76.2" y="74.5">17</text>
<text x="39.7" y="81.5">14</text>
<text x="76.2" y="81.5">15</text>
<text x="41.7" y="111.5">1</text>
<text x="76.2" y="111.5">28</text>
<text x="41.7" y="115">2</text>
<text x="41.7" y="118.6">3</text>
<text x="76.2" y="118.6">26</text>
<text x="76.2" y="115">27</text>
<text x="41.7" y="122.1">4</text>
<text x="41.7" y="125.6">5</text>
<text x="76.2" y="125.6">24</text>
<text x="76.2" y="122.1">25</text>
<text x="41.7" y="129.2">6</text>
<text x="76.2" y="129.2">23</text>
<text x="41.7" y="132.7">7</text>
<text x="41.7" y="136.2">8</text>
<text x="76.2" y="136.2">21</text>
<text x="76.2" y="132.7">22</text>
<text x="39.7" y="143.3">10</text>
<text x="41.7" y="139.7">9</text>
<text x="76.2" y="143.3">19</text>
<text x="76.2" y="139.7">20</text>
<text x="39.7" y="146.8">11</text>
<text x="76.2" y="146.8">18</text>
<text x="39.7" y="150.3">12</text>
<text x="39.7" y="153.8">13</text>
<text x="76.2" y="153.8">16</text>
<text x="76.2" y="150.3">17</text>
<text x="39.7" y="157.4">14</text>
<text x="76.2" y="157.4">15</text>
</g>
<g font-size="3.2">
<text x="42.1" y="224">1</text>
<text x="42.1" y="227.6">2</text>
<text x="42.1" y="231.1">3</text>
</g>
</svg>
